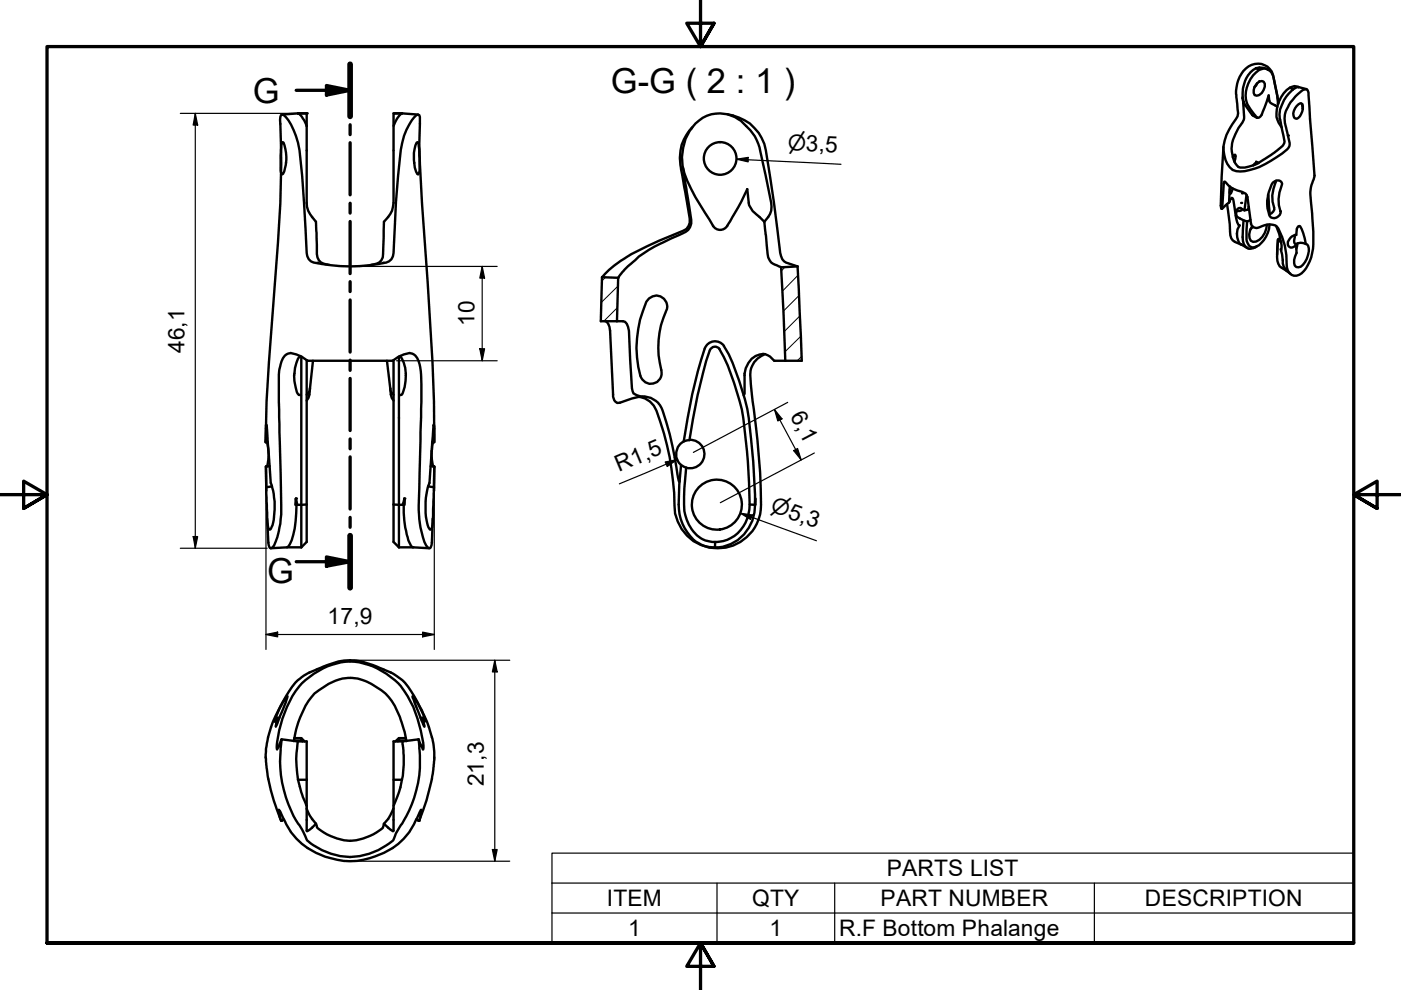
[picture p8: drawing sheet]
<svg xmlns="http://www.w3.org/2000/svg" width="297mm" height="210mm" viewBox="0 0 297 210" stroke-linecap="round" stroke-linejoin="round" font-family="sans-serif">
<!-- layer: Hatch (ISO) -->
<path d="M128.4 58.8l-.8 .7M166.4 56.6l-.7 .8M169.2 58.4l-3.3 3.3M130.9 65.2l-2.9 2.9M131.1 60.6l-3.7 3.6M169.4 62.6l-3.3 3.3M169.6 67l-3.3 3.3M169.8 71.3l-3.4 3.3M169.9 75.6l-.9 .9" fill="none" stroke="#000" stroke-width=".21"/>
<!-- layer: Visible (ISO) -->
<g fill="none" stroke="#000" stroke-width=".51">
<path d="M266.3 14.4a3.3 3.3 0 0 1 2.5 .3M266.3 14.4a6.4 6.4 0 0 0-2.8 6.3M266.3 14.4l.7 .4M266.4 17.8l.6-.5 .5-.1 .4 .1a2.05 2.05 0 0 1-.9 2.9l-.6 .1-.4-.1a2.11 2.11 0 0 1 .4-2.4zM266.6 17.6l-.7 .9M273.5 18.6l.6 .4M274.1 19a7.5 7.5 0 0 0-2.8 6.2l.8 3.5a1.96 1.96 0 0 1-.2 2.3l-2.1 1.6a14.3 14.3 0 0 1-5.9 2.9 2.17 2.17 0 0 1-2.5-2.1 7.6 7.6 0 0 1 1.2-6.3l.9-1.3a2.45 2.45 0 0 0 .2-2l-.2-3.1a9.7 9.7 0 0 0 2.1 3.8l.9 .5M275.3 18.5l-1.2 .5M275.3 18.5a2.63 2.63 0 0 0-3.1 1.3 6.7 6.7 0 0 0-1.4 5.6l1 1.7M275.3 18.5l1.7 .4M275.3 18.5h.1M59.8 30.3l.1-.2a4.7 4.7 0 0 1 .8 3.1l-.1 1.8a2.5 2.5 0 0 1-.8 2 10.4 10.4 0 0 1-.3-4.1z"/>
<path d="M63.2 24l.4 .2 .5 .7 .9 1.8M63.2 24h1.8v2.7M63.2 24l-3.4 .3M65 26.7v16.3a5.4 5.4 0 0 0 2 4l.2 5a3.5 3.5 0 0 0 .9 3.7l1.7 .5M83.4 26.7v-2.7h1.8l-.6 .6a5.2 5.2 0 0 0-1.2 4.3v14.1a5.3 5.3 0 0 1-2 4l-.2 6.9a2.01 2.01 0 0 1-1.9 2.1l-.6 .2M83.4 24l5.2 .3M88.3 30.3l.2-.2 .3 .5 .2 2.9a7.2 7.2 0 0 1-.4 3.5 5.5 5.5 0 0 1-.8-3.8 6.7 6.7 0 0 1 .5-2.9zM144.8 35.5l1.8 11.1a2.89 2.89 0 0 1-2.6 3.2 52.8 52.8 0 0 0-8.6 4.6l-1.5 1.5a9.6 9.6 0 0 0-2.8 3M146.8 27a9.4 9.4 0 0 0-2.4 8.9l1.8 10.5a2.31 2.31 0 0 1-1.4 2.5 66.5 66.5 0 0 0-13.2 6.4l-2.5 1.9-1.5 1.6M154.2 24.2a9.3 9.3 0 0 1 8.2 7.6 362.8 362.8 0 0 1 3 21.8 2.44 2.44 0 0 0 2.2 2.4l1.5 .5M260.7 39.5l-.1 3.4 .4-.8 .2-.2 .2 .2 .3 1.9a8.5 8.5 0 0 0 1 3.9l.1-.1a3.4 3.4 0 0 0 .2 3.9l1.5 .9M261.4 40l-.4 1-.2 .1-.1-.9"/>
<path d="M261.4 33.3l.2-.4 .3-.1 .1 .3-.3 1.2M266.3 34.3l.5 .2M266.8 34.6l-.4-.1-.7 .6M269.9 38.7a1.1 1.1 0 0 1 1-.5 1.1 1.1 0 0 1 .9 .8 8.3 8.3 0 0 0-.3 6.1 1.36 1.36 0 0 1-1 1.1 1.36 1.36 0 0 1-1.3-.4 7.9 7.9 0 0 1 .7-7.1zM270.5 38.3a8.1 8.1 0 0 0-.3 6.1l-.6 .8-.6 .2M271 22.1l-.2-1.7-.8-4a2.1 2.1 0 0 0-1.5-1.7 2.1 2.1 0 0 0-2.2 .6 6 6 0 0 0-.1 9.2l.4 .5a1.34 1.34 0 0 0 1.1-1.3l1.3-3.5 .2 1.5 1.6 .9M271.1 21.8l-1.2-6a3.5 3.5 0 0 0-2.9-2.3 3.5 3.5 0 0 0-3.4 1.6 8.2 8.2 0 0 0-1.3 6.9l.1 1.1a2.51 2.51 0 0 1-.4 2.2 10.4 10.4 0 0 0-2.6 6.5 5.7 5.7 0 0 0 2 4.2 7.7 7.7 0 0 0 5.6-.6l2.5-1.3a11.8 11.8 0 0 0 3.9-3.1v-.7l-.5-2.2a6.6 6.6 0 0 1 .7-6.4l1.9-2a1.45 1.45 0 0 1 1.7-.7l.2 .7 1.3 17.5-.1 .6a7.9 7.9 0 0 0-.8 3.3l.5 5.4a20.8 20.8 0 0 1-.3 8.1l-.3 .8a4.6 4.6 0 0 1-2.8 3.1 2.01 2.01 0 0 1-2.1-2.4 14.1 14.1 0 0 0-2-8 3.3 3.3 0 0 0-3.7 .1 1.23 1.23 0 0 1-1.9-.7l-.7-5.7a1.38 1.38 0 0 0-1.2-1.1 7 7 0 0 1-3.7-2.2l-.5 5.5-.1 .3-.2-.7 .2-6.2 .4-6.2M274.9 22.5l.9-.6a1.71 1.71 0 0 1 0 2.3 1.12 1.12 0 0 1-1.2 .9 1.79 1.79 0 0 1 .3-2.6zM276.1 22.1l.1 1M127.6 58.8l-.2 9.3h4.7a1.93 1.93 0 0 1 1.2 2l.7 12.2 .3 1.1 1.5 .6a4.4 4.4 0 0 1 4.7 3.2 92.7 92.7 0 0 1 3.4 14.7l.1 .3 .1-.3M127.6 58.8l3.5 .1M131.1 58.9l-.3 9.2"/>
<path d="M151.2 47.9a1.75 1.75 0 0 0 3 0M162.1 47l.5 5a4.8 4.8 0 0 0 .9 3.7l2.1 1M162.1 47l-1.1-1a4.8 4.8 0 0 1-2.3-3l-.3-2.9-1.2 2.7-3 5.1M162.1 47a4.3 4.3 0 0 0 1.4-4l-1.8-8.5a16 16 0 0 0-1.7-5.6 15.1 15.1 0 0 0-4.2-4.1 7.2 7.2 0 0 0-9.6 2.9 11 11 0 0 0-.5 10.7 49.2 49.2 0 0 0 4.7 8.2l.8 1.3M165.6 56.7l.9 19.8M169.1 56.5l.9 20h-5.9a2.93 2.93 0 0 0-4.7-.5 5.6 5.6 0 0 0-1.5 4.8v2.7l-.2 .3M169.1 56.5l-3.5 .2M260.2 43.3l.5 4.2 .1 1.6a2.1 2.1 0 0 0 1 2.2l1.5 .6M260.6 42.9l-1.5 1.4M263.4 44.4a.98 .98 0 0 1-1.2 .3M263.7 46.7l-.2 1.8a4.4 4.4 0 0 0 .6 3.8 1.56 1.56 0 0 0 2.1 .1l.4-.2M264.3 41.3l-.5 3.3"/>
<path d="M264.4 47l-.1 2.6a2.39 2.39 0 0 0 1.1 2.8l.2 .1a4.9 4.9 0 0 0 3.5-4.5l.1-.4M264.7 44.4l-.9 .2-.8-.5a1.14 1.14 0 0 0-.9 1.1 1.14 1.14 0 0 0 .8 1.1l1.5 .7M264.7 43.9v.5M264.8 44.4h-.1M265.1 46.6l-.7 .4M265.6 48.1l-.5 .5M268.6 47.7a4.2 4.2 0 0 1-2.3 3.5l-.6 .1-.5-.3a2.76 2.76 0 0 1 .3-3M268.9 41.4l.2 4M268.9 41.2l.3 4.2M270.6 47.9a10.2 10.2 0 0 1 1.1 5l-.2-.1 .4 1.8a3.3 3.3 0 0 0 1.7 3.4M271 50.8l-.2 3.2M271 51l-.2 1.7a4.9 4.9 0 0 0 .5 3.8l1.6 1"/>
<path d="M271.5 50.5l-.5 .3v.2l.7 .3M274.5 49.8v.5a1.2 1.2 0 0 0 .3 1.6M275.1 51.6l-.3 1.1M276.9 51.7a8.4 8.4 0 0 0-1.4-3.8l-.2 .1-.3 .5-.2 1.3a1.97 1.97 0 0 0-1.8 2.1 .86 .86 0 0 0 .7 .6 .86 .86 0 0 0 .9-.3l.2-.3M276.9 51.7a1.27 1.27 0 0 1 .6 1.6 4.9 4.9 0 0 1-1.7 3.3h-1a1.9 1.9 0 0 1-.2-2.2l.3-.8-.1-1.7M276.9 51.7a1.98 1.98 0 0 0-2.2 .2M63.6 75.5a7.9 7.9 0 0 0-.9 6.6l.4 1.4 .3 .2 .4 .1M63.9 75.6v31.4M65 76.4v38.5l-1.1 1.1M66.4 76.5l-.7 5.8M82 76.5l.7 5.8M83.4 76.4v30.6"/>
<path d="M84.6 75.6v31.4M84.8 75.5a8.8 8.8 0 0 1 .5 8l-.2 .2-.5 .1M128.3 68.1a2.06 2.06 0 0 1 1 2l.7 14a1.62 1.62 0 0 0 .9 1.3l4.4-1.2 1.4-.1M137.6 63.3a2.29 2.29 0 0 1 2.9-.2 2.29 2.29 0 0 1 .7 2.8 19.3 19.3 0 0 0-.9 13.1 2.29 2.29 0 0 1-2 2.3 2.29 2.29 0 0 1-2.5-1.6 23.8 23.8 0 0 1 1.2-15.7zM162.2 75.1a4.6 4.6 0 0 0-3.1 4.4l.5 5.6a168.7 168.7 0 0 1 1.8 22 9.2 9.2 0 0 1-9.2 9.2 9.2 9.2 0 0 1-9.2-9.2 57.8 57.8 0 0 0-3.8-20 4.6 4.6 0 0 0-3.4-2.9M56.3 93.8l.2-3.8 .9 12.4a15.1 15.1 0 0 1 .1 9.6l-.4 .3a6 6 0 0 1-.5-3.6l-.1-5.4M56.3 93.8h.5M56.4 98.9l.1 5.1M56.4 98.9l.1 4.4M56.6 93.8l.3 1.5M56.9 95.5v1.9l-.3 1.5M57.1 98.8l-.7 .1"/>
<path d="M65.7 82.3l-.1 1.4-.2 .7-.4 .5M65.7 82.3l-.2 .9-.5 .5M82.7 82.3l.2 1.4 .2 .7 .3 .5M82.7 82.3l.3 .9 .4 .5M91.3 98.8l.8 .1M91.5 95.5l.1 1.9 .2 1.5M91.6 93.8h.5l-.1-3.8-.1 .3-.8 12.1a15.1 15.1 0 0 0-.1 9.6l.1 .2h.3a9.5 9.5 0 0 0 .4-4.3l.2-4.6-1.2-.2M91.8 93.8l-.2 1.5M92.1 93.6l-.1-8.5-.3-8.4-2.2-33.6a135.3 135.3 0 0 1-.5-18.3l-.1-.4-.3-.1a4 4 0 0 0-1.9 2.2 13.9 13.9 0 0 0-1.7 5.3 311.4 311.4 0 0 0-1.7 22.5l-.3 .7-.5 .4a32.3 32.3 0 0 1-16.6 0l-.4-.4-.3-.7-.2-.7a333 333 0 0 0-1.5-21.8 14.1 14.1 0 0 0-3.3-7.4l-.4-.1a1.67 1.67 0 0 0-.4 2 197.5 197.5 0 0 1-.5 25.2l-1.9 25.2-.5 8.4-.2 8.7M92.1 98.9v.1M92.1 98.9l-.1 5.1M144.4 98.6l-.4 4.2a16.4 16.4 0 0 0 .7 8.3 7.7 7.7 0 0 0 4.8 4.7 8.3 8.3 0 0 0 10-5.4l.5-1.7 .1-3v1.3"/>
<path d="M145 93.6l1.2-.3a93 93 0 0 1 4.5-19.3 1.13 1.13 0 0 1 1.8 0 48.7 48.7 0 0 1 5.6 19.3 109.8 109.8 0 0 1 .8 14.7 7.2 7.2 0 0 1-9.9 6.3 8.2 8.2 0 0 1-4-7.3l.1-3.5 .4-4.3M145 93.6a112.4 112.4 0 0 1 4.4-19.7 2.32 2.32 0 0 1 4.1-.5 49.8 49.8 0 0 1 5.8 19.9l.4 4.6 .4 9.1h-1.2M145 93.6a3 3 0 0 0-1.7 2.9 3 3 0 0 0 2.2 2.7M146.2 93.3a3 3 0 0 1 3.1 3.3 3 3 0 0 1-3.8 2.6M56.6 110l.3 5a1.2 1.2 0 0 0 .5 1.2l.3-.1a11.8 11.8 0 0 0 1.8-6l.1-3-.5-25.6a10.4 10.4 0 0 1 .9-5.6 2 2 0 0 1 2.9-.7l1.1 .5 1.2 .8h18a6.2 6.2 0 0 1 3.8-1.6 2.43 2.43 0 0 1 2 2.4l.1 .5a119.9 119.9 0 0 1 .1 15.5l-.4 13.8a20.4 20.4 0 0 0 1.6 8.6l.7 .5a1.2 1.2 0 0 0 .5-1.2l.2-5M57.7 103.1l-1.2 .2M62.6 107l.1-1.3a21.2 21.2 0 0 1-1.2 9.7l-.3 .5-.4 .1M62.7 105.7l.4 1.3h.8M63.9 107v9M63.9 116l-6.5 .2M65 107h-1.1M83.4 107v7.9l1.2 1.1"/>
<path d="M83.4 107h1.2M84.6 107v9M84.6 116l6.4 .2M85.7 105.7l-.4 1.3h-.7M85.8 107l-.1-1.3a19.6 19.6 0 0 0 1.4 10l.5 .3M151.6 114.9v1.1M58.7 152.2h.5M59.7 156.8l3.4 .4M60.8 147.7l.2-.1-.4 1.3-2.1 5.2 .2-1.9-.5 .7v-.1a17.3 17.3 0 0 1 2.6-5.1zM62.3 157h1.6l.2 .2M62.3 157.1a20.1 20.1 0 0 1 4.4-10.1 12.2 12.2 0 0 1 7.1-3.3 8.4 8.4 0 0 1 4.9 1.3 12.2 12.2 0 0 1 6.5 8.1l.6 2.1 .4 1.9M62.4 156.5h1.5l.7 .7"/>
<path d="M63.1 157.2a25.8 25.8 0 0 0 .1 8.1M63.1 157.2h1.9v8.1M63.9 156.5v.5M64 144.9a14.5 14.5 0 0 1 12.2-4.5 15.4 15.4 0 0 1 11.4 9.5 29.5 29.5 0 0 1 2.2 8.7l-.1 .3-1-2.1a25.4 25.4 0 0 1-4.3 19.1l-.5 .8a3.1 3.1 0 0 1-2 2.5 13.5 13.5 0 0 1-16.9-1.2l-.9-2.1a26 26 0 0 1-4.4-19.1l-1 2.1a23.1 23.1 0 0 1 5.3-14zM84.6 156.5v.5M85.3 157.2l.1 .9a23.6 23.6 0 0 1-.2 7.2M85.3 157.2h-1.9v13.7M86 156.5h-1.4l-.8 .7M86.2 157h-1.6l-.3 .2M87.5 147.6a17.7 17.7 0 0 1 2.7 5.3l-.5-.7 .3 1.9-2.1-5.2zM88.8 156.8l-3.5 .4M89.2 152.2h.5"/>
<path d="M59.5 173.8a40.8 40.8 0 0 1-3.1-12.3v-.6a13 13 0 0 1 .4-4.6 32.6 32.6 0 0 1 6.3-12.1l2.1-1.4 2.7-1.2a13 13 0 0 1 12.7 0l2.4 1.1a11.1 11.1 0 0 1 4.8 4.9 27.5 27.5 0 0 1 4.3 11.8l-.2 3.4a38.9 38.9 0 0 1-2.9 11M60.2 173.8l-.6 .2-.4-1-.1-1.3 .9 1.7a14.5 14.5 0 0 0 11.4 8.9 16.1 16.1 0 0 0 15.2-5.7l1.2-1.8 1.5-3.1v.9l-.4 1.4-.7-.2M63.2 165.3a21.6 21.6 0 0 0 1.8 5.6M63.2 165.3h1.8M65 171.4l.1 .3a8.9 8.9 0 0 0 1.9 3M65 170.9l.1 5.3 .6-.3 1.3-1.2M65 165.3v5.6M67 174.7l.2 .5a3.6 3.6 0 0 0 2.1 1.7 10 10 0 0 0 11.5-1.1l.4-.3 .2-.8M83.4 171.4l-.1 .3a8.9 8.9 0 0 1-1.9 3M83.4 165.3h1.8M85.2 165.3a19.8 19.8 0 0 1-1.8 5.6v5.2l-.1 .1-.6-.3-1.3-1.2"/>
<circle cx="152.7" cy="33.6" r="3.5"/>
<circle cx="152" cy="107" r="5.3"/>
</g>
<g fill="#000">
<circle cx="63.2" cy="24" r=".25"/>
<circle cx="65" cy="24" r=".25"/>
<circle cx="273" cy="28.7" r=".25"/>
<circle cx="67.2" cy="55.7" r=".25"/>
<circle cx="81.2" cy="55.7" r=".25"/>
<circle cx="262.1" cy="44.8" r=".25"/>
<circle cx="263.1" cy="43" r=".25"/>
<circle cx="263.3" cy="41" r=".25"/>
<circle cx="62.7" cy="105.7" r=".25"/>
<circle cx="85.7" cy="105.7" r=".25"/>
<circle cx="59.6" cy="174" r=".25"/>
<circle cx="88.8" cy="174" r=".25"/>
</g>
<!-- layer: Section Line (ISO) -->
<g fill="none" stroke="#000" stroke-width=".7">
<path d="M62.8 19.1h11.4M69.2 18.1l5 1-5 1.1zM74.2 13.6v11.1M74.2 26.5v2M74.2 30.3v11M74.2 43.1v2.1M74.2 47v11M74.2 59.7v2.1M74.2 63.6v11M74.2 76.4v2.1M74.2 80.2v11.1M74.2 93.1v2.1"/>
<path d="M74.2 96.9v11M62.8 119.1h11.4M69.2 118.1l5 1-5 1zM74.2 109.7v2.1M74.2 113.6v11"/>
</g>
<path d="M74.2 13.6v11.1M74.2 113.6v11" fill="none" stroke="#000" stroke-width="1.2"/>
<path d="M69.2 18.1l5 1-5 1.1zM69.2 118.1l5 1-5 1z" fill="#000"/>
<!-- layer: Symbol (ISO) -->
<path d="M117 187.2v-6.3h170v6.3M117 187.2h170v6.4M117 187.2v12.7h170v-6.3M117 193.6h170M152 187.2v12.7M177 187.2v12.7M232 187.2v12.7" fill="none" stroke="#000" stroke-width=".25"/>
<!-- layer: Border (ISO) -->
<path d="M148.5 -.1v10l-2.9-5h5.8l-2.9 5 2.9-5M0 104.9h10l-5-2.9v5.8l5-2.9-5 2.9M297 104.9h-10l5-2.9v5.8l-5-2.9 5 2.9M10 199.9v-190h277v190h-277h277M151.4 204.9l-2.9-5 2.9 5h-5.8l2.9-5v10" fill="none" stroke="#000" stroke-width=".7"/>
<!-- layer: Dimension (ISO) -->
<g fill="none" stroke="#000" stroke-width=".25">
<path d="M38.2 24h26M41.4 24l.5 2.5h-.9zM41.4 24v92.2M156.1 33.8l2.5-.4v.9zM156.1 33.8l22.2 1M75 56.5h30.4M102.2 56.5l.5 2.5h-1zM102.2 56.5v20M84.1 76.5h21.3M101.7 73.9h1l-.5 2.6zM56.4 99.7v38M92.1 99.7v38"/>
<path d="M141 98l2.6-.6-2.1 1.5zM143.6 97.4l-12.3 5.2M164.2 86.8l1.6 2-.9 .5zM164.2 86.8l5.7 10.7M167 85.3l-20 10.6M168.3 95.5l.8-.4 .8 2.4zM172.7 96l-20 10.6M38.2 116.2h18.4M41 113.8h.9l-.5 2.4zM157 108.8l2.5 .4-.4 .9zM157 108.8l16.1 5.9M56.4 134.5l2.5-.5v1z"/>
<path d="M56.4 134.5h35.7M75 140h33.1M89.6 134l2.5 .5-2.5 .5zM104.9 140l.5 2.5h-1zM104.9 140v42.6M75 182.6h33.1M104.4 180.1h1l-.5 2.5z"/>
</g>
<g fill="#000">
<path d="M41.4 24l.5 2.5h-.9zM156.1 33.8l2.5-.4v.9zM102.2 56.5l.5 2.5h-1zM101.7 73.9h1l-.5 2.6zM141 98l2.6-.6-2.1 1.5zM164.2 86.8l1.6 2-.9 .5zM168.3 95.5l.8-.4 .8 2.4zM41 113.8h.9l-.5 2.4zM157 108.8l2.5 .4-.4 .9zM56.4 134.5l2.5-.5v1zM89.6 134l2.5 .5-2.5 .5zM104.9 140l.5 2.5h-1z"/>
<path d="M104.4 180.1h1l-.5 2.5z"/>
</g>
<g font-size="7.3">
<text x="53.6" y="21.8">G</text>
<text x="129.5" y="19.7">G-G ( 2 : 1 )</text>
<text x="56.6" y="123.6">G</text>
</g>
<g font-size="4.8">
<text x="100.6" y="69.2" transform="rotate(-90 100.6 69.2)">10</text>
<text x="39.1" y="74.9" transform="rotate(-90 39.1 74.9)">46,1</text>
<text x="167.4" y="88.1" transform="rotate(62 167.4 88.1)">6,1</text>
<text x="131.2" y="100.2" transform="rotate(-23 131.2 100.2)">R1,5</text>
<text x="69.5" y="132.2">17,9</text>
<text x="102.6" y="166.7" transform="rotate(-90 102.6 166.7)">21,3</text>
<text x="188" y="185.8">PARTS LIST</text>
<text x="128.7" y="192.2">ITEM</text>
<text x="159.4" y="192.2">QTY</text>
<text x="186.7" y="192.2">PART NUMBER</text>
<text x="242.8" y="192.2">DESCRIPTION</text>
<text x="133.2" y="198.5">1</text>
<text x="163.1" y="198.5">1</text>
<text x="177.9" y="198.5">R.F Bottom Phalange</text>
</g>
<g font-size="4.6">
<text x="166.9" y="31.8" transform="rotate(3 166.9 31.8)">⌀3,5</text>
<text x="163.1" y="108.4" transform="rotate(20 163.1 108.4)">⌀5,3</text>
</g>
</svg>
